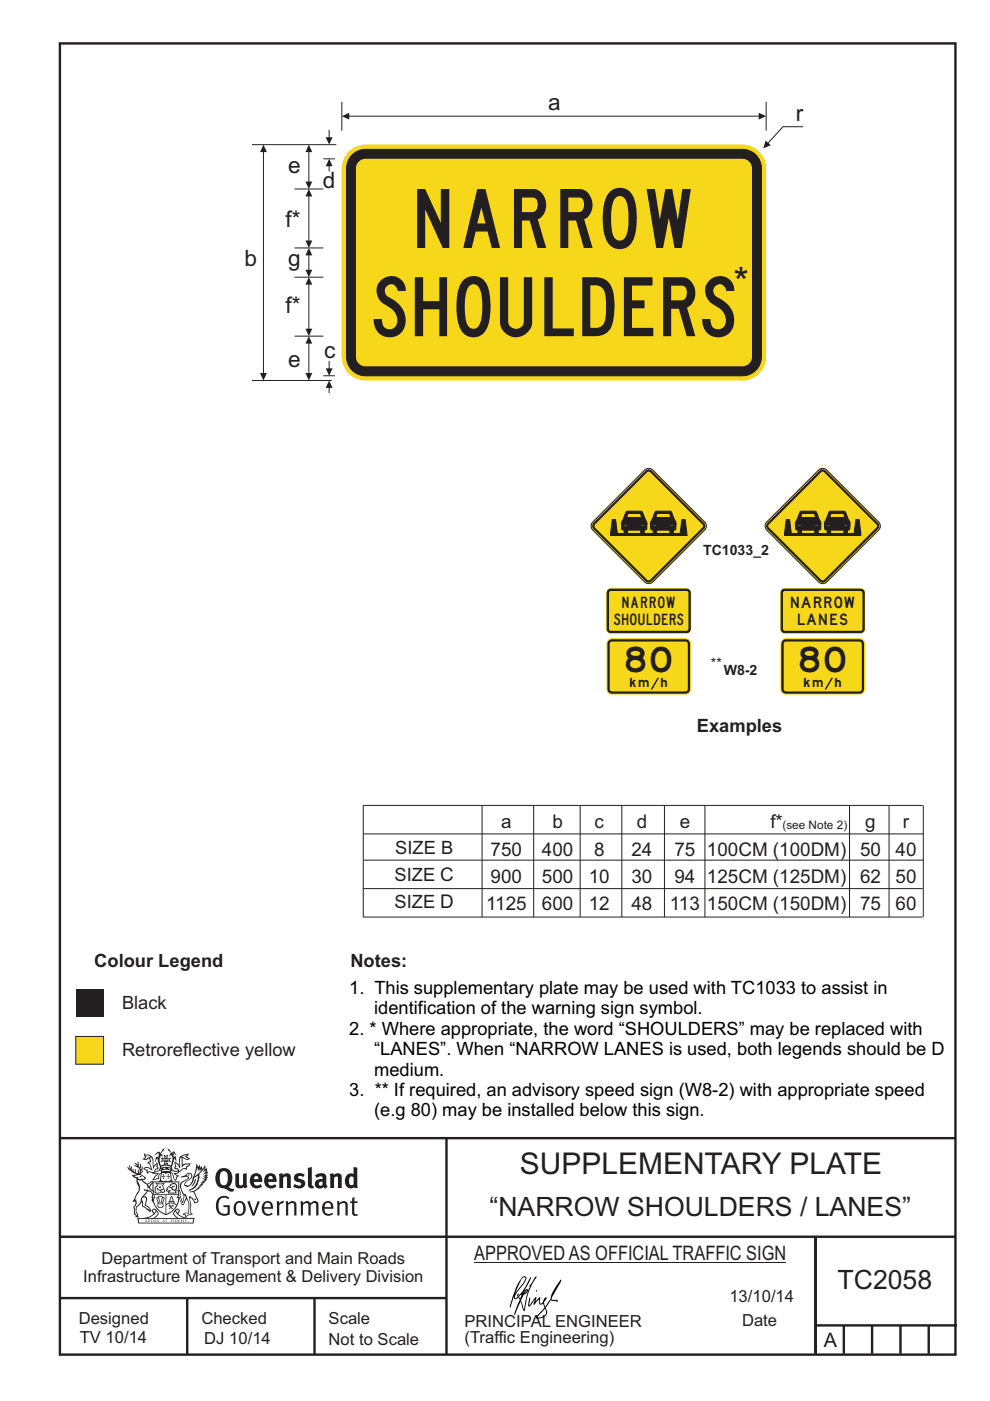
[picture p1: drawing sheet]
<svg xmlns="http://www.w3.org/2000/svg" width="210mm" height="297mm" viewBox="0 0 210 297" stroke-linecap="round" stroke-linejoin="round" font-family="sans-serif">
<g fill="none" stroke="#231f20" stroke-width=".51">
<path d="M12.7 9.2h190v278h-190zM12.7 241.3h189.9M94.7 241.4v45.8M12.7 275.2h82M12.7 262.2h190.1M39.7 275.2v12M66.7 275.2v12M173 262.2v24.8M173 281h30M179 281v6M185 281v6M191 281v6"/>
<path d="M197 281v6"/>
</g>
<path d="M100.6 267.7h66.2" fill="none" stroke="#231f20" stroke-width=".21"/>
<g fill="#231f20">
<path d="M47 248.5a2.55 2.55 0 0 0 0 2.7l.3 .1a.81 .81 0 0 0 1-.9v-.6a1.04 1.04 0 0 0-1.1-1.5zM46.3 248.1a1.82 1.82 0 0 1 2.1-.2 1.82 1.82 0 0 1 .9 1.9 2.29 2.29 0 0 1-.8 1.9l.7 .3h.5l-.2 .6a2.87 2.87 0 0 1-2-.7 2.12 2.12 0 0 1-1.7-3.1z" fill-rule="evenodd"/>
<path d="M49.9 248.9l.8-.2v2a.46 .46 0 0 0 .2 .6 .46 .46 0 0 0 .7-.2v-2.2l.7-.2v2.4l.2 .5-.6 .4-.2-.3a1.02 1.02 0 0 1-1.2 .2 1.02 1.02 0 0 1-.6-1.1z" fill-rule="evenodd"/>
<path d="M54 249.5l-.1 .5h.9a.49 .49 0 0 0-.2-.6 .49 .49 0 0 0-.6 .1zM53.4 249.2a1.34 1.34 0 0 1 1.6-.3 1.34 1.34 0 0 1 .6 1.5v.2h-1.7a.77 .77 0 0 0 .5 .8 .77 .77 0 0 0 .9-.3l.3 .4a1.59 1.59 0 0 1-2.1 .2 1.59 1.59 0 0 1-.4-2z" fill-rule="evenodd"/>
<path d="M57 249.5l-.1 .5h.9a.49 .49 0 0 0-.2-.6 .49 .49 0 0 0-.6 .1zM56.4 249.2a1.34 1.34 0 0 1 1.6-.3 1.34 1.34 0 0 1 .7 1.5v.2h-1.8a.77 .77 0 0 0 .5 .8 .77 .77 0 0 0 .9-.3l.3 .4a1.59 1.59 0 0 1-2 .2 1.59 1.59 0 0 1-.5-2z" fill-rule="evenodd"/>
<path d="M59.1 248.9l.8-.2 .1 .4a.95 .95 0 0 1 1-.3 .95 .95 0 0 1 .7 .8v2.3h-.8v-2.3a.46 .46 0 0 0-.8 .1v2.2h-.9z" fill-rule="evenodd"/>
<path d="M62.5 249.1a1.75 1.75 0 0 1 2.1-.1l-.2 .5-.6-.2a.43 .43 0 0 0-.6 .3l.4 .3a1.04 1.04 0 0 1 1.2 1.2 1.04 1.04 0 0 1-1.4 .9l-1.2-.4 .3-.6 1 .4 .4-.4a.88 .88 0 0 0-1-.5l-.4-.2-.1-.4z" fill-rule="evenodd"/>
<path d="M65.3 247.6l.8-.2 .1 3.8 .2 .2 .2 .5a.88 .88 0 0 1-1-.1 .88 .88 0 0 1-.3-1z" fill-rule="evenodd"/>
<path d="M67.8 250.6a.43 .43 0 0 0-.1 .7 .43 .43 0 0 0 .7-.1v-.7zM66.8 249.2a1.7 1.7 0 0 1 2.4 .1v1.8l.3 .4-.4 .5-.5-.3a1.03 1.03 0 0 1-1.7-.2 1.03 1.03 0 0 1 .8-1.5h.7v-.4a.8 .8 0 0 0-1.2 .1z" fill-rule="evenodd"/>
<path d="M69.9 248.9l.8-.2 .1 .4a.95 .95 0 0 1 1-.3 .95 .95 0 0 1 .7 .8v2.3h-.8v-2.3a.46 .46 0 0 0-.8 .1v2.2h-.8z" fill-rule="evenodd"/>
<path d="M74.3 249.5a1.48 1.48 0 0 0 0 1.7l.4 .1 .3-.2v-1.5l-.3-.2zM75 247.4l.8 .2 .1 4.3h-.7l-.1-.2a1.26 1.26 0 0 1-1.4 0 1.26 1.26 0 0 1-.6-1.3 1.29 1.29 0 0 1 .5-1.3 1.29 1.29 0 0 1 1.4-.2z" fill-rule="evenodd"/>
<path d="M46.4 253.9a1.72 1.72 0 0 1 2.2 0l-.2 .3a1.24 1.24 0 0 0-1.4-.1 1.24 1.24 0 0 0-.7 1.3 1.49 1.49 0 0 0 1.3 2l.7-.2v-1.3h-.9l-.1-.4h1.4v2a1.93 1.93 0 0 1-2.2-.1 1.93 1.93 0 0 1-.7-2.2l.2-.7z" fill-rule="evenodd"/>
<path d="M50.3 255.2a1.65 1.65 0 0 0 .3 2.2 .99 .99 0 0 0 1-1.5 .78 .78 0 0 0-.4-.8 .78 .78 0 0 0-.9 .1zM50 254.9a1.33 1.33 0 0 1 1.6-.1 1.33 1.33 0 0 1 .5 1.5 1.31 1.31 0 0 1-1.3 1.5 1.31 1.31 0 0 1-1.3-1.6l.1-.5z" fill-rule="evenodd"/>
<path d="M52.5 254.7l.4-.1 .9 2.6 .8-2.5h.5l-1.1 3h-.5z" fill-rule="evenodd"/>
<path d="M56.2 255.2l-.2 .7h1.4a.7 .7 0 0 0-.3-.8 .7 .7 0 0 0-.9 .1zM55.9 255a1.22 1.22 0 0 1 1.5-.2 1.22 1.22 0 0 1 .5 1.5h-1.9a.93 .93 0 0 0 .5 1 .93 .93 0 0 0 1.2-.2l.1 .3a1.43 1.43 0 0 1-1.7 .1 1.43 1.43 0 0 1-.6-1.7z" fill-rule="evenodd"/>
<path d="M58.7 254.8l.4-.2 .1 .5 .4-.3 .6-.2-.2 .6a.66 .66 0 0 0-.8 .6v1.9h-.4z" fill-rule="evenodd"/>
<path d="M60.6 254.8l.4-.2 .1 .5a.94 .94 0 0 1 1-.4 .94 .94 0 0 1 .8 .7v2.3h-.5l-.1-2.5a.81 .81 0 0 0-1.2 .3v2.2h-.4z" fill-rule="evenodd"/>
<path d="M63.7 254.7l.5-.1 .1 .5 .4-.3a.78 .78 0 0 1 1.1 .3 .9 .9 0 0 1 1-.5 .9 .9 0 0 1 .7 .8v2.3h-.4l-.1-2.5a.67 .67 0 0 0-1.1 .3v2.2h-.5v-2.4l-.4-.2-.7 .4v2.2h-.5z" fill-rule="evenodd"/>
<path d="M69 255.2l-.2 .7h1.4a.7 .7 0 0 0-.3-.8 .7 .7 0 0 0-.9 .1zM68.7 255a1.22 1.22 0 0 1 1.5-.2 1.22 1.22 0 0 1 .5 1.5h-1.9a.93 .93 0 0 0 .5 1 .93 .93 0 0 0 1.2-.2l.1 .3a1.44 1.44 0 0 1-1.7 .1 1.44 1.44 0 0 1-.6-1.7z" fill-rule="evenodd"/>
<path d="M71.4 254.8l.5-.2 .1 .5a.94 .94 0 0 1 1-.4 .94 .94 0 0 1 .7 .7v2.3h-.4l-.1-2.5a.81 .81 0 0 0-1.2 .3v2.2h-.5z" fill-rule="evenodd"/>
<path d="M74.7 254l.5-.2v.9h.7l-.1 .4h-.7l.1 2.2 .1 .1h.5l.1 .3a.75 .75 0 0 1-1.2-.6v-2h-.4v-.4h.4z" fill-rule="evenodd"/>
<path d="M30.8 244.9l1.1 .3-.9 .5h-.4l.5-.5zM31.8 245.5l.2-.1a2.44 2.44 0 0 1 .4 2l.1 .4 .7-1-.1 .6 .3 .3a.57 .57 0 0 0-.6 .8l-1-.2-.5 .2 .1-.5-.7-.2 .6-.2 1 .5 .1-.1-.6-1.3-.2-.1 .5-.1zM30.7 244.5l-.2 .4 .3 .4-.6 .4a1.04 1.04 0 0 0 1.4-.1l.2 .7h-.4l-.2 .4a.94 .94 0 0 1 .9 1.1l-.2-.1a1.16 1.16 0 0 0-1.5-.1l.3 .4 .4 .2 .1 .5 .2 .2v-.2a.94 .94 0 0 1 1.1 .2h.9l-1.2 1.2a1.13 1.13 0 0 0 1.2-.2l.4-.1-.1-.4 .5-.7a.83 .83 0 0 0-.6 1.1l-.3-.1-.7 .3 1.1-1.4-.5 .2-.5-.1 1.3-.5-.2-.2-.8 .4v-.3l.2-.2 .3 .1 .1-.3-.2-.4v-.6l-.2-.3-.6 .9v-.7a1.42 1.42 0 0 0-1.7-1.8z" fill-rule="evenodd"/>
<path d="M38.5 245.3l.5-.3 .7-.1-.6 .3 .8 .5h-.3zM38.3 245.5h.2l.1 2a1.69 1.69 0 0 1 1.5-.7l-.7 .5 .1 .5a1.1 1.1 0 0 0-1.5 .6l-.1-.5-.2-.2h-.5l.2-.4-.2-.7a1.42 1.42 0 0 1 .8 1.1l.2-.1zM37.1 246.2l.1 1-.2 .3v.5l.6-.1 .1 .2a.96 .96 0 0 1-1.1-.1l-.1 .1a1.06 1.06 0 0 0 1.3 .2v.1a.72 .72 0 0 1-1 .2l.3 .5 .6 .3-.4 .1-.1 .7-.3-.4-.3-1.1-.4-.4 .4 .9a1.54 1.54 0 0 0 .6 1.2l.2-.3a.58 .58 0 0 1 .5-.7l.1-.2h-.3l-.4-.3 .9-.5a.93 .93 0 0 1 1.1-.5l.1 .2 .2-.1 .1-.5a.99 .99 0 0 0 .7-.9l-1.3 .1-.4 .3v-1.5l.9 .4 .8-.3h-.3l-.5-.4 .4-.7-.7 .2a1.46 1.46 0 0 0-1.3 2.1v.4l-.2-.4z" fill-rule="evenodd"/>
<path d="M35.6 248.9l.2 .1-.1 .4h.3l-.3 .1v.5l-.1-.6h-.3l.3-.1z" fill-rule="evenodd"/>
<path d="M34.6 248.9l.2 .1-.1 .3 .4 .1h-.4v.6l-.1-.5-.3-.1h.3z" fill-rule="evenodd"/>
<path d="M34.3 248.8a.57 .57 0 0 1 .9 .2 .57 .57 0 0 1 .9-.2l.2 1.4-.2 .1a.57 .57 0 0 1-.9-.1 .69 .69 0 0 1-1.1 0zM34.2 248.1l-.3 2.1-.2 .4h2.9l-.1-.4-.3-2.1h-.2v.3l-.8-.1-.9 .1 .1-.3z" fill-rule="evenodd"/>
<path d="M34.2 252.4a.3 .3 0 0 0 .6 0 .3 .3 0 0 0-.6 0zM33.3 251l.3 .3-.3 .3a.79 .79 0 0 0 0 1.3l.8-.2-.1-.3a.55 .55 0 0 1-.7-.6h.1l.1 .3 .4 .1 .8-.2-.4-.7 .4-.3-.7 .1zM33 250.7l1.1 .2 .9-.2-.4 .7 .4 1.1a.56 .56 0 0 1-.8 .3l-.2 .1a.73 .73 0 0 1-.9 .1 .73 .73 0 0 1-.3-.9v-.4l.5-.4z" fill-rule="evenodd"/>
<path d="M35.6 251.9l.7-.5a.58 .58 0 0 1 1-.1 .58 .58 0 0 1-.5 .9l-.2-.3a.43 .43 0 0 1 .6-.3v-.1a.57 .57 0 0 0-.8 .2l-.2-.1-.3 .2 .4 .1a.55 .55 0 0 0 .9 .5v.5h-1.3l.3-.4-.1-.2-.6 .1 .2-.2-.2-.1zM35.4 251.8l-.1 .2a.39 .39 0 0 0 .2 .7l.3-.1-.2 .5h1.9l-.1-.8a.86 .86 0 0 0-.1-1.4 .86 .86 0 0 0-1.3 .4z" fill-rule="evenodd"/>
<path d="M36 254.8h.8v.2h-.8zM36.4 253.8l.2 .8h-.4zM36.4 253.5l-.3 .5-.1 .6h-.2v.4l-.7 .4 .1 .2a1.48 1.48 0 0 1 2.2 .1l.2-.1-.6-.5v-.5h-.2l-.1-.6z" fill-rule="evenodd"/>
<path d="M35.8 255.4l.3 .1 .2 .3 .3-.2-.2-.2a.38 .38 0 0 1 .4 .5l-.1-.2-.3 .3 .3 .2-.3 .2-.1-.3-.4 .3-.1-.2 .4-.3-.2-.1-.1 .1z" fill-rule="evenodd"/>
<path d="M34.5 254h.2v.2l-.3 .6h-.1zM33.6 255.3h.9v.2a.55 .55 0 0 1-.8 .4v-.2h-.2zM33.4 254h.2l.2 .8h-.2zM33.6 255h.8l.1 .1-.8 .1zM33.8 253.7h.5l-.2 1.1h-.2zM33.3 253.8l-.1 .3 .3 1.2a.48 .48 0 0 0-.1 .5 .48 .48 0 0 0 .4 .3l.6-.1a.49 .49 0 0 0 .2-.7l.3-1.2-.1-.3a1.42 1.42 0 0 0-1.5 0z" fill-rule="evenodd"/>
<path d="M33.6 251.6h.5l.1 .3h-.4z" fill-rule="evenodd"/>
<path d="M41.3 250.1l.3-.2-.2 .9-.6 .7h-.2l.5-.7z" fill-rule="evenodd"/>
<path d="M39.7 249l.3-.2 .5 .2a.88 .88 0 0 1-.6 1.1 1.22 1.22 0 0 0-.8 1.3l.5 .2a.72 .72 0 0 0 .9-.4l.5-.8 .2-.6 .8-.6v.3a2.85 2.85 0 0 1-2 2.8l.1 .1a2.13 2.13 0 0 0 1.9-1.5l-.1-.2a2.01 2.01 0 0 0 .3-1.8l1.2-1.3-.4 1 .7-.5-.7 1 .8-.4-.8 .8 .7-.1-.9 .5 .8-.1-.8 .4h.7l-.8 .3 .3 .2h-.4l.2 .4-.4-.1 .2 .3h-.4l.1 .3h-.1a2.16 2.16 0 0 1-2 1l.1 .2h.4a.76 .76 0 0 1 .7 .7l.5 1.2-.6 .2a1.45 1.45 0 0 0-1.2-1.3l.3 1.8-.1 1.9 .4 .2a1.07 1.07 0 0 0-1.2 .4v-.3l-.5-.2a.87 .87 0 0 1 1-.1l.1-.7a4.4 4.4 0 0 0-.6-3.1l-.1-.3h-.2a2.16 2.16 0 0 1-.7-2.2l.3-.3 1.2-.8a.55 .55 0 0 0-.4-.7zM37.8 252.4a.76 .76 0 0 1 .3 1.1l.6 1.6 .4-1.7 .2 .1a.61 .61 0 0 1-.1 .9l-.3 .9h-.2l-.7-1.6-.3 .1a1.18 1.18 0 0 0 .1-1.4zM41.8 247.5l.2 .8 .3-.6v.6l.3-.5a1.9 1.9 0 0 1-1.1 1.4l-.3 .3zM38.2 249.6l1.4-.1 .2 .1v.3l-.5 .3a1.26 1.26 0 0 0-1 1.9l.2 .7a1.84 1.84 0 0 1 .2 2l-.4-1.3a.96 .96 0 0 0-.4-1.3l-.4 .3a.78 .78 0 0 1-.1 1.3l.2 .2h.4l.4 1.1a.38 .38 0 0 0 .2 .4 .38 .38 0 0 0 .4-.1l.6-1.2a2.94 2.94 0 0 1 .3 2.5v.5l-.8-.1-.3 .4v.2l.4-.1 .1 .4 .2 .1a1.02 1.02 0 0 1 1.3-.5l-.1-.4-.3-.1 .2-1.7-.3-1.4 .1 .1a1.14 1.14 0 0 1 .7 .9 .63 .63 0 0 0 .9-.2 .63 .63 0 0 0-.2-.8l-.6-1.3 .9-.6 .2-.3 .2-.1v-.2h.3l-.1-.3h.4l-.1-.3 .5-.1-.2-.2 .5-.4 .1-.2-.3 .1 .5-.6-.3 .1 .3-.6-.4 .1 .4-.5v-.3l-.3 .2 .1-.6v-.3l-.4 .3-.1-.8-.5 .8-.2-.7-.2 .5-.3-.8-.1 .6-.5-.8-.1 1.4-.7 1.9a1.81 1.81 0 0 1-.9 1.4l-.6-.2a1.75 1.75 0 0 1 1.1-1.2 .75 .75 0 0 0 .1-1.3 .75 .75 0 0 0-1.2 .5z" fill-rule="evenodd"/>
<path d="M41.2 254.2l.3-.1 .1 .3h-.4z" fill-rule="evenodd"/>
<path d="M29.4 258.4h11.6l-.2 .8h-11.3zM31.3 258.2l.5-.1a2.48 2.48 0 0 0 1.4-1.3l.2 .6-.5 .5-.4 .3zM32.5 256.6l.3-.2 .2 .2-.3 .6zM37.2 256.8a2.65 2.65 0 0 0 1.8 1.4h-1.1l-.5-.3-.5-.5zM37.4 256.6l.2-.2 .3 .2-.3 .6zM29.2 258.2l.1 1.2h11.7l.3-1.1-.2-.1a4.1 4.1 0 0 1-3.3-.9l.3-.4-.1-.5a1.06 1.06 0 0 0-1.3 .9l.2 .4 .6 .5h-4.7l.3-.1a.84 .84 0 0 0 .6-.7 .84 .84 0 0 0-.5-.9l-.3-.2-.5 .1-.1 .5 .3 .4a4.2 4.2 0 0 1-3.4 .9z" fill-rule="evenodd"/>
<path d="M31 258.7l.1 .2h-.2zM31 258.6l-.3 .5 .4-.1 .2 .1z" fill-rule="evenodd"/>
<path d="M31.3 258.6h.2v.4a.25 .25 0 0 0 .3-.1 .25 .25 0 0 0-.1-.3h.1a.29 .29 0 0 1 0 .4 .29 .29 0 0 1-.4 0 .29 .29 0 0 1 0-.4z" fill-rule="evenodd"/>
<path d="M32.2 258.6a.22 .22 0 0 1 .3 .2 .22 .22 0 0 1-.3 .2zM32 258.6v.5a.33 .33 0 0 0 .5-.1 .33 .33 0 0 0 0-.4 .33 .33 0 0 0-.5 0z" fill-rule="evenodd"/>
<path d="M32.9 258.7l.1 .2h-.2zM32.9 258.6l-.2 .5 .3-.1 .2 .1z" fill-rule="evenodd"/>
<path d="M33.3 258.6h.2v.2l.3-.2-.2 .2 .2 .3-.3-.2-.1 .2h-.1l.2-.3z" fill-rule="evenodd"/>
<path d="M34.7 258.7l.1 .2h-.2zM34.7 258.6l-.3 .5 .4-.1 .2 .1z" fill-rule="evenodd"/>
<path d="M35 258.6h.4h-.1v.5h-.2l.1-.5z" fill-rule="evenodd"/>
<path d="M36.2 258.6h.3h-.2v.2h.2h-.2l.1 .3h-.2z" fill-rule="evenodd"/>
<path d="M36.7 258.6h.2v.5h-.2z" fill-rule="evenodd"/>
<path d="M37.3 258.6a.22 .22 0 0 1 .3 .2 .22 .22 0 0 1-.3 .2zM37.1 258.6v.5a.33 .33 0 0 0 .5-.1 .33 .33 0 0 0 0-.4 .33 .33 0 0 0-.5 0z" fill-rule="evenodd"/>
<path d="M37.8 258.6h.3h-.1v.2h.1h-.1v.2l.1 .1h-.3z" fill-rule="evenodd"/>
<path d="M38.3 258.6h.3l-.1 .4 .2 .1h-.4z" fill-rule="evenodd"/>
<path d="M38.9 258.6h.2v.5h-.2z" fill-rule="evenodd"/>
<path d="M39.3 258.6h.2l-.2 .1 .2 .2-.1 .2h-.1v-.2l.2 .1z" fill-rule="evenodd"/>
<path d="M34.2 247.4a1.51 1.51 0 0 1 2 .2 2.67 2.67 0 0 0-2.1 0zM35.7 247.6l.4 .2 .1 .2-.4-.1zM34.6 247.7l.4-.1 .2 .2h-.4zM34 247.9l.3 .1-.3 .1zM34.9 246.9l.3-.2 .2 .2zM34.9 245.7h.2v.4h-.2zM35 245.1l.2 .2 .2-.2-.1 .4h-.2zM35.1 246.3h.2l.1 .4-.2-.2-.2 .2zM35.3 245.7h.2v.4h-.2zM34.4 245.7l.3 .1v.2l-.3 .1 .2-.2zM35.7 245.8l.3-.1-.2 .2 .2 .2-.4-.1zM32.7 244.9l1-.5-.1 1-.2-.1-.4 .1-.2 1.1 .5-1 .2 .9a1.84 1.84 0 0 1 .3 1.7l.4 .1a2.48 2.48 0 0 1 2.2 .1l.2-.3-.2-.7 .7-1.7 .4 .6-.2-1-.2-.1-.2 .3v-.9l.6 .4-.6-.7h-.3l-.1 .4-.5-.8-.5-.3 .2 .4 .5 .6-.4 .7 .4-.3a2.06 2.06 0 0 1 0 2.2l-.6-.2-.1-.6 .1-.1 .8 .2-.4-.5 .4-.5-.7 .2-.2-.2 .2-.7-.5 .4-.5-.4 .2 .7-.2 .2-.7-.2 .4 .5-.4 .5 .7-.2 .2 .1-.2 .6-.5 .2a2.02 2.02 0 0 1 0-2.2l.3 .5-.1-.6-.3-.1 .8-1.2-.5 .3-.4 .7-.2-.3a.8 .8 0 0 0-.8 .5z" fill-rule="evenodd"/>
<path d="M29.2 250.1l.3 .2a.61 .61 0 0 1 .8 .3l.3 .2a.8 .8 0 0 1 .6 1l.4 .1 .5 .6a1 1 0 0 1 .5 1l-.1 .7v-.5h-.1a.96 .96 0 0 0-.8-1.3l-.3-.2h-.6l-.1-.1-.2 .1 .2 .3h.5l-1.1 1.4-.2 .9-.4 .6a1.33 1.33 0 0 0-.5 1.8l.2 .5a1.26 1.26 0 0 1-.5-1.4l-.1-.4a1.56 1.56 0 0 0 .4-1.7l-.3 .2 .2-.5a3.2 3.2 0 0 0 .7-3zM30.4 253.9h.4a2.06 2.06 0 0 1-.1 1.6l.7 .5 .4 .5-.6-.2-.8-.6-.1-.9a.51 .51 0 0 1 .1-.9zM28.6 249.3a1.52 1.52 0 0 1 2.1 .6l-1.1 .1-.2-.1-.2-.4-.4 .1zM27.5 247v.8l-.3-.4-.2 .1a3.1 3.1 0 0 0 2 1.5l-1 .1 .5 .6 .5 .1v1.1a1.84 1.84 0 0 1-.2 2.5l-.4 .9-.4 .4 .3 .1 .4-.1 .1 .4-.2 .5-.3 .2 .1 1.8 .2-.1 .2 .6h.2l.4-.1-.1-.5a1.3 1.3 0 0 1-.1-1.6l.8-1.1 .2 1.1 .6 .2 .4 .6 .2-.2 .2 .4 .5-.1a1.85 1.85 0 0 0-1.2-1.3l.1-.3a1.39 1.39 0 0 0 0-1.5h-.5l.5-.6a.66 .66 0 0 1 .9-.4 .66 .66 0 0 1 .3 .9l-.1 .4h.2v.1l-.2 .3 .2 .5 .2-.3a2.24 2.24 0 0 0 .1-2.2 .73 .73 0 0 1-.7-.6 .73 .73 0 0 1 .5-.8l.1-.2a.94 .94 0 0 0-.9 .8 .48 .48 0 0 1-.1-.5 .48 .48 0 0 1 .5-.3l.5-.3a.51 .51 0 0 0-.8 .2l-.5 .3-1-.8 .6-.1 .1-.5-1.1-.7 .5-.4v-.4l-.5 .5 .1-.2a.69 .69 0 0 0 .2-1.1v.5l-.3 .2 .1-1.1-.3-.2 .1 .6-.1 .2-.4-1.2v.6l-.7-.3 .6 .6-.6-.2 .2 .3a1 1 0 0 1 .8 1.5l-.2-.8v.8l-.5-.2-.1-.7-.2 .6-.2-.1v-.6l-.2 .4-.2-.2 .1-.7-.2 .5z" fill-rule="evenodd"/>
<path d="M29.5 249.5l.3-.2 .3 .3z" fill-rule="evenodd"/>
<path d="M32.4 250.5h5.6v2l-.2-.1v-1.7h-5.2v2.5h5.2v-.8l.1 .2-.1 1.1v-.3h-2.5v4a4.1 4.1 0 0 0 2.6-3.6l.1-.1a4 4 0 0 1-2.8 3.9 4.2 4.2 0 0 1-2.8-4.7l.1 1.3 .1-.1a3.8 3.8 0 0 0 2.5 3.3v-4h-2.5l-.2-.9z" fill-rule="evenodd"/>
<circle cx="40" cy="249.1" r=".17"/>
</g>
<g fill="#000">
<path d="M111.6 273.7l.2-.2-.5 .7zM110.4 274.5l.2 .1-.3 .8-.2-.5zM110.9 270.9h.5a9.3 9.3 0 0 1-2 3.1l-.1 .3 1-2.5zM110.6 271a14.7 14.7 0 0 0-2.2 4.9l-.3 1.2 .1 .1 .8-2.3a.42 .42 0 0 0 .2 .6 .42 .42 0 0 0 .6-.3l.2-.1 .2 .5-1.1 3.2h.2l1.1-2.9 .6 1.9 .2 .2 .2-.5a13.5 13.5 0 0 1 2-6.2l.4-.5-.1-.2-1.6 2.1 .4-.1a14.9 14.9 0 0 0-1.3 5.1l-.4-1.1a1.39 1.39 0 0 1 .2-1.9l.1-.2a.92 .92 0 0 0 .8-1.2 .75 .75 0 0 0-.8 .7l-.1 .2 1.6-3.4h-.1l-.4 .7a10.5 10.5 0 0 1-2.2 3.3l.2-.5a.32 .32 0 0 0-.4 .2 .32 .32 0 0 0 .1 .4l-.5 .4a3.2 3.2 0 0 1 1.1-2.3l.5-.6a2.49 2.49 0 0 0 .7-1.6l-.4-.2z" fill-rule="evenodd"/>
<path d="M113.7 273.6l.3 .2h-.3z" fill-rule="evenodd"/>
<path d="M115.6 277.5a1.15 1.15 0 0 1 .1 1.3 1.15 1.15 0 0 1-1.2 .5l-.6 .1zM112.2 275.2l-.2 1.6 .2 .2 1.2-1.5-.2 1.1 1.1-1.1a.94 .94 0 0 0 .4 1.1l.5-.3 .3 .9-1.2 1.3a.98 .98 0 0 0-.5 1 1.9 1.9 0 0 0 2.3-1.3l-.1-.2a1.02 1.02 0 0 1 .2-1.4l.6-1 1.5 .3-.2-.4v.2l-1.1-.1v-.3l2-3.6 .1-.2-.2-.2-1.7 2.8a6.6 6.6 0 0 1-1.6 2.9l-.1-.2a1.01 1.01 0 0 1 .4-1.4l.1-.2-.3-.1-.4 .4-.1 .5-.6 .4-.1-.4 .1-.9-.2-.1-.9 1 .3-1h-.2l-1.4 1.8 .3-1.5v-.1z" fill-rule="evenodd"/>
</g>
<path d="M16.1 219.7h5.9v5.9h-5.9z" fill-rule="evenodd" fill="#f7d719" stroke="#231f20" stroke-width=".21"/>
<path d="M16.1 209.8h5.9v5.9h-5.9z" fill="#231f20"/>
<path d="M73.7 32.5a5 5 0 0 1 3.8-1.8h80a5 5 0 0 1 5 5v40a5 5 0 0 1-5 5h-80a5 5 0 0 1-5-5v-40a5 5 0 0 1 1.2-3.2z" fill-rule="evenodd" fill="#f7d719"/>
<path d="M74.7 32.8a4 4 0 0 1 2.8-1.1h80a4 4 0 0 1 4 4v40a4 4 0 0 1-4 4h-80a4 4 0 0 1-4-4v-40a4 4 0 0 1 1.2-2.9z" fill-rule="evenodd" fill="#231f20" stroke="#231f20" stroke-width=".21"/>
<path d="M76.1 34.3l.9-.6h.5h80a2.01 2.01 0 0 1 2 2v40a2.01 2.01 0 0 1-2 2h-80a2.01 2.01 0 0 1-2-2v-40l.1-.6z" fill-rule="evenodd" fill="#f7d719"/>
<path d="M72.5 21.6v6.1M73.9 24.6h87.2M162.5 21.6v6.1" fill="none" stroke="#231f20" stroke-width=".21"/>
<g fill="#231f20">
<path d="M160.9 23.9l1.6 .7-1.6 .8z"/>
<path d="M72.5 24.6l1.6-.7v1.5z"/>
</g>
<path d="M170.3 26.9h-4.2l-3.3 3.5" fill="none" stroke="#231f20" stroke-width=".21"/>
<path d="M162.4 29.8l1.1 1-1.6 .7z" fill="#231f20"/>
<path d="M53.4 30.7h17.9M65.5 41.5v9.6M62.5 71.3h6.1" fill="none" stroke="#231f20" stroke-width=".21"/>
<g fill="#231f20">
<path d="M64.8 51h1.4l-.7 1.6z"/>
<path d="M65.5 40.1l.7 1.5h-1.4z"/>
</g>
<path d="M65.5 32.1v6.5M53.4 80.7h17" fill="none" stroke="#231f20" stroke-width=".21"/>
<g fill="#231f20">
<path d="M64.8 38.5h1.4l-.7 1.6z"/>
<path d="M65.5 30.7l.7 1.5h-1.4z"/>
</g>
<path d="M62.5 40.1h6.1M65.5 72.7v6.5" fill="none" stroke="#231f20" stroke-width=".21"/>
<g fill="#231f20">
<path d="M64.8 79.1h1.4l-.7 1.6z"/>
<path d="M65.5 71.3l.7 1.5h-1.4z"/>
</g>
<path d="M65.5 60.2v9.6" fill="none" stroke="#231f20" stroke-width=".21"/>
<g fill="#231f20">
<path d="M64.8 69.7h1.4l-.7 1.6z"/>
<path d="M65.5 58.8l.7 1.5h-1.4z"/>
</g>
<path d="M62.5 58.8h6.1M62.5 52.6h6.1M65.5 54v3.3" fill="none" stroke="#231f20" stroke-width=".21"/>
<g fill="#231f20">
<path d="M65.5 52.6l.7 1.5h-1.4z"/>
<path d="M64.8 57.2h1.4l-.7 1.6z"/>
</g>
<path d="M68.6 79.7h2.4M69.8 76.5v1.7" fill="none" stroke="#231f20" stroke-width=".21"/>
<path d="M69.1 78.1h1.4l-.7 1.6z" fill="#231f20"/>
<path d="M69.8 82.1v1.2" fill="none" stroke="#231f20" stroke-width=".21"/>
<path d="M69.8 80.7l.7 1.5h-1.4z" fill="#231f20"/>
<path d="M68.6 33.7h2.4M69.8 27.5v1.7" fill="none" stroke="#231f20" stroke-width=".21"/>
<path d="M69.1 29.1h1.4l-.7 1.6z" fill="#231f20"/>
<path d="M69.8 35.1v1.2" fill="none" stroke="#231f20" stroke-width=".21"/>
<path d="M69.8 33.7l.7 1.5h-1.4z" fill="#231f20"/>
<path d="M55.9 32.1v47.1" fill="none" stroke="#231f20" stroke-width=".21"/>
<g fill="#231f20">
<path d="M55.2 79.1h1.4l-.7 1.6z"/>
<path d="M55.9 30.7l.7 1.5h-1.4z"/>
</g>
<path d="M165.8 125l.7-.3h16a.96 .96 0 0 1 1 1v7.7a.96 .96 0 0 1-1 .9h-16a.96 .96 0 0 1-1-.9v-7.7z" fill-rule="evenodd" fill="#f7d719"/>
<path d="M165.9 125.1l.6-.2h16a.77 .77 0 0 1 .8 .8v7.7a.77 .77 0 0 1-.8 .7h-16a.77 .77 0 0 1-.8-.7v-7.7z" fill-rule="evenodd" fill="#231f20" stroke="#231f20" stroke-width=".21"/>
<path d="M166.3 125.4h16.4l.2 .3v7.9l-.4 .1h-16.2l-.2-.3v-7.7z" fill-rule="evenodd" fill="#f7d719"/>
<path d="M173.6 99.6a1.21 1.21 0 0 1 1.7 0l11.1 11.1a1.21 1.21 0 0 1 0 1.7l-11.1 11a1.21 1.21 0 0 1-1.7 0l-11-11a1.21 1.21 0 0 1 0-1.7z" fill-rule="evenodd" fill="#f7d719" stroke="#231f20" stroke-width=".21"/>
<path d="M162.8 110.9l11-11.1a.94 .94 0 0 1 1.3 0l11.1 11.1a.94 .94 0 0 1 0 1.3l-11.1 11a.94 .94 0 0 1-1.3 0l-11-11a.94 .94 0 0 1 0-1.3z" fill-rule="evenodd" fill="#231f20"/>
<path d="M163.1 111.2l11.1-11.1 .4-.1 11.3 11.2 .1 .4-11.2 11.3-.4 .1-11.3-11.2-.1-.4z" fill-rule="evenodd" fill="#f7d719"/>
<path d="M166.8 110.2h.7l.3 2.9h1.6l-.1-.2v-.5l-.5-.1-.1-1.3 1-2.5 .3-.1h3l1.1 2.6v1.1l-.2 .3h-.4v.5l-.1 .2h2.2l-.2-.2v-.5h-.3l-.2-.3v-1.1l1-2.5 .3-.1h2.8l.4 .2 .9 2.4-.1 1.1-.1 .3h-.4v.5l-.1 .2h1.6l.3-2.9h.7l.4 3.3h-16.2zM170 112.4v.5l-.2 .2h3.2l-.2-.2v-.5zM170.1 108.9l-.3 .8h3.2l-.4-.8zM169.2 111.2h.9v.3h-.9zM172.8 111.2h.9v.3h-.9zM176.2 112.4v.5l-.2 .2h3.2l-.2-.2v-.5zM176.3 108.9l-.3 .8h3.2l-.4-.8zM175.3 111.2h.9v.3h-.9zM178.9 111.2h.9v.3h-.9z" fill-rule="evenodd" fill="#231f20" stroke="#231f20" stroke-width=".21"/>
<path d="M165.7 135.8l.6-.4 .4-.1h15.6a1.21 1.21 0 0 1 1.2 1.2v9.6a1.21 1.21 0 0 1-1.2 1.2h-15.6a1.21 1.21 0 0 1-1.2-1.2v-9.6z" fill-rule="evenodd" fill="#f7d719"/>
<path d="M166 135.8l.7-.3h15.6a.96 .96 0 0 1 1 1v9.6a.96 .96 0 0 1-1 1h-15.6a.96 .96 0 0 1-1-1v-9.6z" fill-rule="evenodd" fill="#231f20"/>
<path d="M166.3 136.3l.4-.3 15.8 .1 .3 .4-.1 9.8-.4 .3-15.8-.1-.3-.4z" fill-rule="evenodd" fill="#f7d719"/>
<path d="M176.3 143.7h.4l-1.5 2.5h-.3z" fill-rule="evenodd" fill="#231f20"/>
<path d="M128.9 125l.7-.3h16a.96 .96 0 0 1 1 1v7.7a.96 .96 0 0 1-1 .9h-16a.96 .96 0 0 1-1-.9v-7.7z" fill-rule="evenodd" fill="#f7d719"/>
<path d="M129 125.1l.6-.2h16a.77 .77 0 0 1 .8 .8v7.7a.77 .77 0 0 1-.8 .7h-16a.77 .77 0 0 1-.8-.7v-7.7z" fill-rule="evenodd" fill="#231f20" stroke="#231f20" stroke-width=".21"/>
<path d="M129.4 125.4h16.4l.2 .3v7.9l-.4 .1h-16.2l-.2-.3v-7.7z" fill-rule="evenodd" fill="#f7d719"/>
<path d="M136.7 99.6a1.21 1.21 0 0 1 1.8 0l11 11.1a1.21 1.21 0 0 1 0 1.7l-11 11a1.21 1.21 0 0 1-1.8 0l-11-11a1.21 1.21 0 0 1 0-1.7z" fill-rule="evenodd" fill="#f7d719" stroke="#231f20" stroke-width=".21"/>
<path d="M125.9 110.9l11-11.1a.94 .94 0 0 1 1.4 0l11 11.1a.94 .94 0 0 1 0 1.3l-11 11a.94 .94 0 0 1-1.4 0l-11-11a.94 .94 0 0 1 0-1.3z" fill-rule="evenodd" fill="#231f20"/>
<path d="M126.2 111.2l11.1-11.1 .4-.1 11.3 11.2 .1 .4-11.2 11.3-.4 .1-11.3-11.2-.1-.4z" fill-rule="evenodd" fill="#f7d719"/>
<path d="M129.9 110.2h.7l.3 2.9h1.6l-.1-.2v-.5h-.4l-.2-.3v-1.1l1-2.5 .3-.1h3l1.1 2.6v1.1l-.2 .3h-.3v.5l-.2 .2h2.2l-.2-.2v-.5l-.4-.1-.1-1.3 1-2.5 .3-.1h2.8l.4 .2 .9 2.4-.1 1.1-.1 .3h-.4v.5l-.1 .2h1.6l.3-2.9h.7l.4 3.3h-16.2zM133.1 112.4v.5l-.2 .2h3.2l-.2-.2v-.5zM133.2 108.9l-.3 .8h3.2l-.4-.8zM132.3 111.2h.9v.3h-.9zM135.9 111.2h.9v.3h-.9zM139.3 112.4v.5l-.2 .2h3.2l-.2-.2v-.5zM139.4 108.9l-.3 .8h3.2l-.4-.8zM138.4 111.2h.9v.3h-.9zM142 111.2h.9v.3h-.9z" fill-rule="evenodd" fill="#231f20" stroke="#231f20" stroke-width=".21"/>
<path d="M128.8 135.8l.6-.4 .4-.1h15.6a1.21 1.21 0 0 1 1.2 1.2v9.6a1.21 1.21 0 0 1-1.2 1.2h-15.6a1.21 1.21 0 0 1-1.2-1.2v-9.6z" fill-rule="evenodd" fill="#f7d719"/>
<path d="M129.1 135.8l.7-.3h15.6a.96 .96 0 0 1 1 1v9.6a.96 .96 0 0 1-1 1h-15.6a.96 .96 0 0 1-1-1v-9.6z" fill-rule="evenodd" fill="#231f20"/>
<path d="M129.4 136.3l.4-.3 15.8 .1 .3 .4-.1 9.8-.4 .3-15.8-.1-.3-.4z" fill-rule="evenodd" fill="#f7d719"/>
<path d="M139.4 143.7h.4l-1.5 2.5h-.3z" fill-rule="evenodd" fill="#231f20"/>
<g fill="none" stroke="#231f20" stroke-width=".21">
<path d="M77 176.8h118.8M102.2 170.8v23.6M113.2 170.8v23.6M123.1 170.8v23.6M131.9 170.8v23.6M140.9 170.8v23.6M149.5 170.8v23.6M180.2 170.8v23.6M188.6 170.8v23.6M195.7 170.8h-118.6l-.1 23.6h118.7M195.8 170.8v23.6M77 188.4h118.7"/>
<path d="M77.2 182.4h118.6"/>
</g>
<g font-size="12.5" fill="#231f20">
<text x="88.5" y="52.6">NARROW</text>
<text x="79.2" y="71.3">SHOULDERS</text>
</g>
<text font-size="8.5" fill="#231f20" x="155.6" y="62.8">*</text>
<text font-size="6.3" fill="#231f20" x="110.3" y="248.9">SUPPLEMENTARY PLATE</text>
<g font-size="5.6" fill="#231f20">
<text x="103.8" y="257.8">“NARROW SHOULDERS / LANES”</text>
<text x="177.6" y="273.3">TC2058</text>
</g>
<g font-size="5.3" fill="#231f20">
<text x="132.7" y="142.4">80</text>
<text x="169.6" y="142.4">80</text>
</g>
<g font-size="4.8" fill="#231f20">
<text x="116.3" y="23.3">a</text>
<text x="168.8" y="25.8">r</text>
<text x="61.1" y="36.6">e</text>
<text x="68.5" y="39.8">d</text>
<text x="60.6" y="48.1">f*</text>
<text x="51.9" y="56.4">b</text>
<text x="61.1" y="56.4">g</text>
<text x="60.6" y="66.3">f*</text>
<text x="61.1" y="77.8">e</text>
<text x="68.8" y="75.9">c</text>
</g>
<g font-size="4.2" fill="#231f20">
<text x="100.6" y="267.2">APPROVED AS OFFICIAL TRAFFIC SIGN</text>
<text x="174.7" y="285.6">A</text>
</g>
<g font-size="4" fill="#231f20">
<text x="106.3" y="175.6">a</text>
<text x="117.2" y="175.6">b</text>
<text x="126.1" y="175.6">c</text>
<text x="135" y="175.6">d</text>
<text x="144.2" y="175.6">e</text>
<text x="163.4" y="175.6">f*</text>
<text x="183.5" y="175.6">g</text>
<text x="191.5" y="175.6">r</text>
<text x="104.1" y="181.4">750</text>
<text x="115" y="181.4">400</text>
<text x="126" y="181.4">8</text>
<text x="133.9" y="181.4">24</text>
<text x="143" y="181.4">75</text>
<text x="149.9" y="181.4">100CM (100DM)</text>
<text x="182.4" y="181.4">50</text>
<text x="189.9" y="181.4">40</text>
<text x="104.1" y="187.2">900</text>
<text x="115" y="187.2">500</text>
<text x="124.9" y="187.2">10</text>
<text x="133.9" y="187.2">30</text>
<text x="143" y="187.2">94</text>
<text x="149.9" y="187.2">125CM (125DM)</text>
<text x="182.4" y="187.2">62</text>
<text x="189.9" y="187.2">50</text>
<text x="103.1" y="193">1125</text>
<text x="115" y="193">600</text>
<text x="124.9" y="193">12</text>
<text x="133.9" y="193">48</text>
<text x="142.1" y="193">113</text>
<text x="149.9" y="193">150CM (150DM)</text>
<text x="182.4" y="193">75</text>
<text x="189.9" y="193">60</text>
</g>
<g font-size="3.9" fill="#231f20">
<text x="147.8" y="155.2">Examples</text>
<text x="83.8" y="181">SIZE B</text>
<text x="83.7" y="186.8">SIZE C</text>
<text x="83.7" y="192.6">SIZE D</text>
<text x="20" y="205">Colour Legend</text>
<text x="74.3" y="205">Notes:</text>
<text x="25.9" y="214">Black</text>
<text x="25.9" y="223.9">Retroreflective yellow</text>
</g>
<g font-size="3.9" fill="#010202">
<text x="74.1" y="210.7">1. This supplementary plate may be used with TC1033 to assist in</text>
<text x="79.4" y="215">identification of the warning sign symbol.</text>
<text x="74.1" y="219.4">2. * Where appropriate, the word “SHOULDERS” may be replaced with</text>
<text x="79.4" y="223.7">“LANES”. When “NARROW LANES is used, both legends should be D</text>
<text x="74.1" y="232.4">3. ** If required, an advisory speed sign (W8-2) with appropriate speed</text>
<text x="79.4" y="228">medium.</text>
<text x="79.4" y="236.7">(e.g 80) may be installed below this sign.</text>
</g>
<g font-size="3.5" fill="#231f20">
<text x="21.5" y="267.9">Department of Transport and Main Roads</text>
<text x="17.7" y="271.8">Infrastructure Management &amp; Delivery Division</text>
<text x="16.7" y="280.7">Designed</text>
<text x="42.7" y="280.7">Checked</text>
<text x="69.7" y="280.7">Scale</text>
<text x="98.5" y="281.4">PRINCIPAL ENGINEER</text>
<text x="154.7" y="276.1">13/10/14</text>
<text x="157.4" y="281.2">Date</text>
<text x="16.9" y="284.8">TV 10/14</text>
<text x="43.3" y="284.9">DJ 10/14</text>
<text x="69.7" y="285.2">Not to Scale</text>
<text x="98.5" y="284.8">(Traffic Engineering)</text>
</g>
<g font-size="3" fill="#231f20">
<text x="149.1" y="117.6">TC1033_2</text>
<text x="150.8" y="141.7">**</text>
<text x="153.5" y="143.2">W8-2</text>
</g>
<text font-size="2.5" fill="#231f20" x="166" y="175.8">(see Note 2)</text>
<g font-size="2.4" fill="#231f20">
<text x="132" y="128.9">NARROW</text>
<text x="167.8" y="128.9">NARROW</text>
<text x="130.3" y="132.5">SHOULDERS</text>
<text x="169.3" y="132.5">LANES</text>
</g>
<g font-size="1.5" fill="#231f20">
<text x="133.7" y="145.6">km</text>
<text x="140.3" y="145.6">h</text>
<text x="170.6" y="145.6">km</text>
<text x="177.2" y="145.6">h</text>
</g>
</svg>
